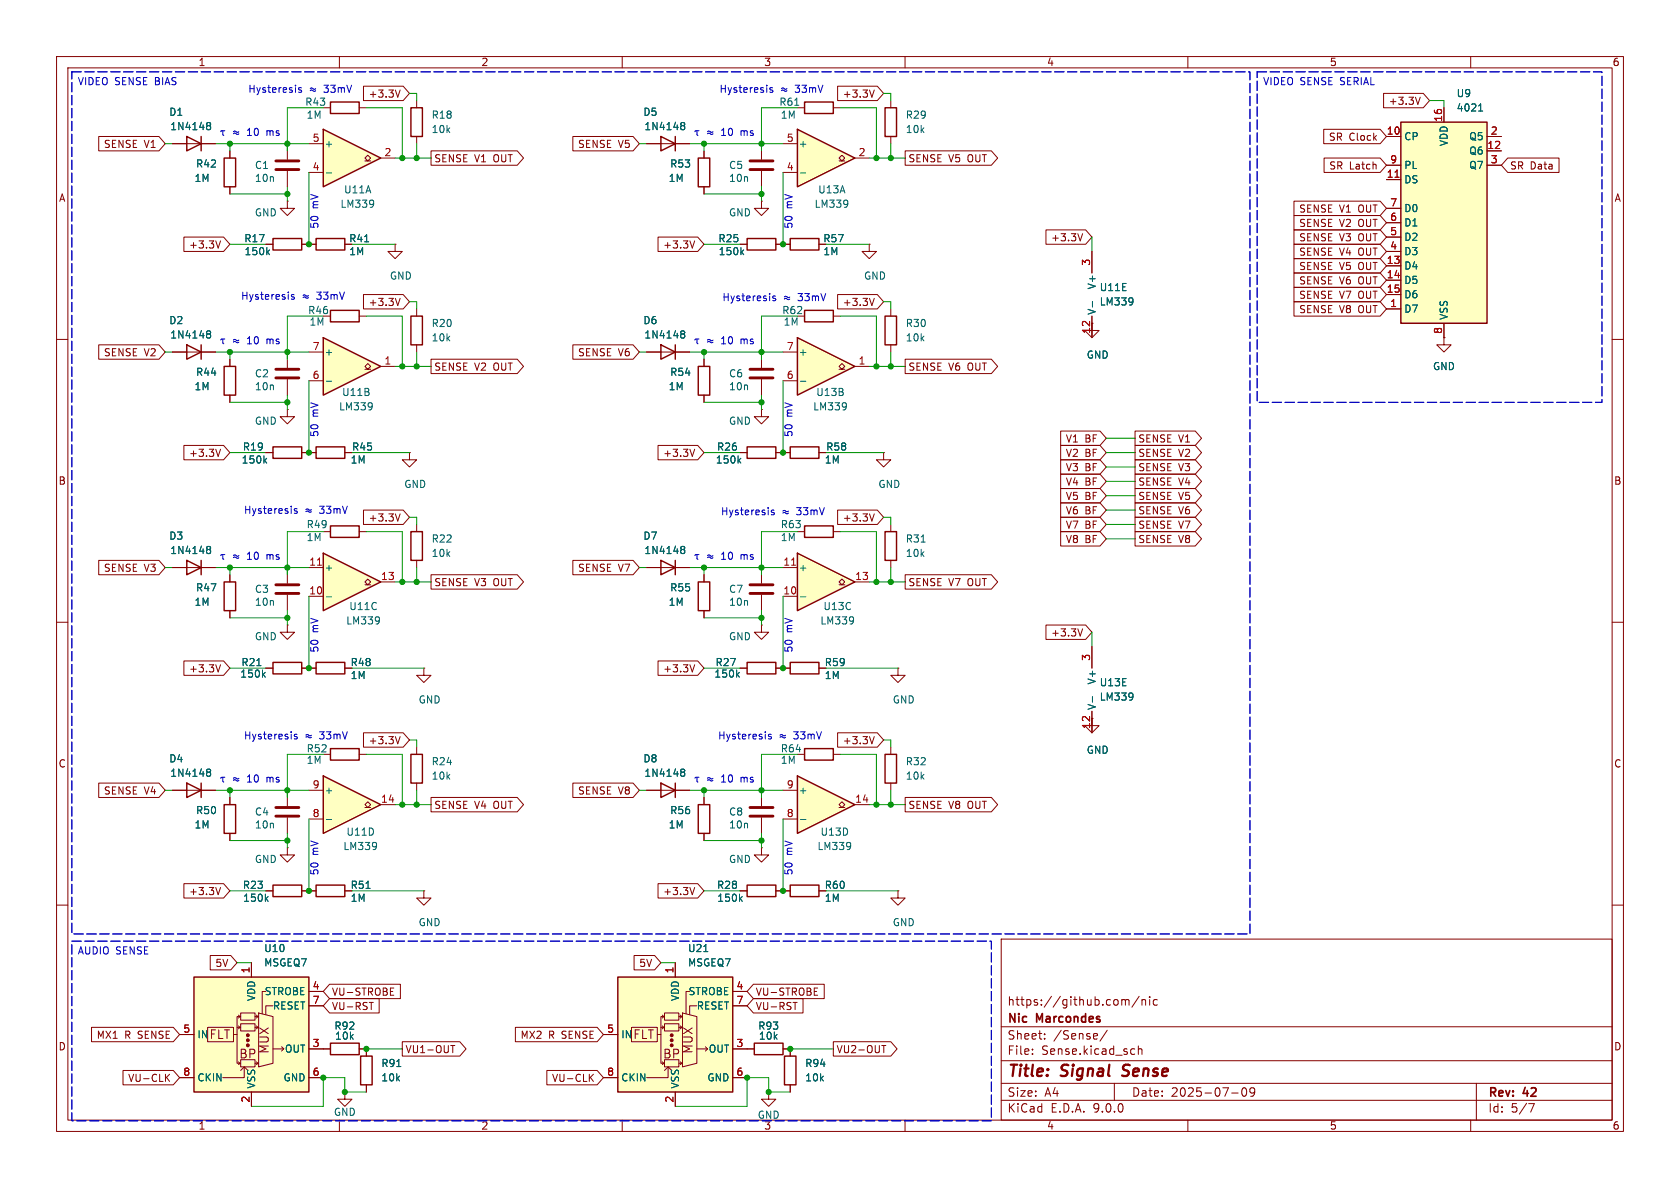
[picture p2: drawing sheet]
<svg xmlns="http://www.w3.org/2000/svg" width="297mm" height="210mm" viewBox="0 0 297 210" stroke-linecap="round" stroke-linejoin="round" font-family="sans-serif">
<g fill="none" stroke="#840000" stroke-width=".18">
<path d="M10 10h277v190h-277zM12 12h273v186h-273zM60 10v2M110 10v2M160 10v2M210 10v2M260 10v2M73.7 54.6v1.3M10 60h2M73.7 61v1.2M285 60h2M10 110h2"/>
<path d="M285 110h2M10 160h2M177 166h108v32h-108zM198.4 176.8l.3-.1 .3 .2M199 176.9l.2-.2 .3 .1 .1 .9M199 176.9v.8M201.4 176.1l-1.3 2M201.9 176.7v1M201.9 176.8l.2-.1 .4 .1v.9M203.2 176.2v.1M203.2 176.7v1M204.6 176.8l-.4-.1-.3 .3v.4l.1 .2h.6"/>
<path d="M285 160h2M60 198v2M110 198v2M160 198v2M177 194.5h108M177 191.5h108M177 187.5h108M177 181.5h108M182.5 186.3v.1M182.5 185.5v.1M184.7 183.6v.1M184.7 182.8v.1"/>
<path d="M195.7 182.1l-1.2 2M197 191.5v3M200.5 185.4l.1 .1M200.6 186.3l-.1 .1M201.2 184.9v1.5M201.2 185.5l.3-.1 .3 .1 .1 .9M210 198v2M217.7 193.2h1.2M219.7 192.4l.2-.1a.81 .81 0 0 1 .6 .6 .81 .81 0 0 1-.3 .8l-.2 .1a.81 .81 0 0 1-.3-1.4zM221.8 192.9l-.3 .3h-.3l-.2-.3 .1-.5 .4-.1 .2 .1a.99 .99 0 0 1-.3 1.4h-.3M260 198v2M261 191.5v6.5"/>
<path d="M270.2 195.1h1l-.6 1.5"/>
</g>
<path d="M198.4 190.1l.2 .1M198.7 188.4l-.2 .4 .1 .2" fill="none" stroke="#840000" stroke-width=".4"/>
<path d="M72.6 55.9h2.1v5.1h-2.1z" fill="none" stroke="#840000" stroke-width=".25"/>
<path d="M247.6 21.6h15.3v35.6h-15.3z" fill="#ffffc2"/>
<path d="M247.6 21.6h15.3v35.6h-15.3zM139.7 42.2h5.1v2h-5.1zM142.2 54.9h5.1v2h-5.1zM156.5 94h2v5.1h-2zM156.5 133.4h2v5h-2z" fill="none" stroke="#840000" stroke-width=".25"/>
<g fill="none" stroke="#840000" stroke-width=".18">
<path d="M255.3 19.1v2.5M245.1 24.1h2.5M245.1 29.2h2.5M245.1 31.8h2.5M245.1 36.8h2.5M245.1 39.4h2.5M262.9 24.1h2.5M262.9 29.2h2.5M262.9 26.7h2.5M138.4 43.2h1.3M141 55.9h1.2M144.8 43.2h1.2"/>
<path d="M147.3 55.9h1.3M153.7 43.2v1.3h1.2l-1.2 1.2-1.3-1.2h1.3M153.7 43.2h.1M193 57.2v1.2h1.3l-1.3 1.3-1.2-1.3h1.2M193 44.5v3.8M193 55.9v3.8M245.1 41.9h2.5M245.1 44.5h2.5M245.1 47h2.5M245.1 49.5h2.5M245.1 52.1h2.5M245.1 54.6h2.5"/>
<path d="M255.3 57.2v2.5M157.5 92.7v1.3M157.5 99.1v1.2M158.7 118.1v1.3h1.3l-1.3 1.3-1.2-1.3h1.2M158.7 118.1h.1M193 114.3v3.8M157.5 132.1v1.3M157.5 138.4v1.3M193 127v1.3h1.3l-1.3 1.2-1.2-1.2h1.2M193 125.7v3.8"/>
</g>
<path d="M246.6 31.3h.7" fill="none" stroke="#a90000" stroke-width=".18"/>
<path d="M261.4 19.6h.7M261.5 18.7l.3-.3v1.2M193.1 53.3v1M200.2 52.8v.8M200.3 53.2l-.1 .1M162.9 95.8h.7M193.1 123.1v1M200.2 122.6v.9M200.3 123l-.1 .2" fill="none" stroke="#006464" stroke-width=".18"/>
<path d="M141 59.7l10.1 5.1-10.1 5.1z" fill="#ffffc2"/>
<path d="M141 59.7l10.1 5.1-10.1 5.1zM156.5 55.9h2v5.1h-2zM132.1 79h5.1v2h-5.1zM139.7 79h5.1v2h-5.1z" fill="none" stroke="#840000" stroke-width=".25"/>
<g fill="none" stroke="#840000" stroke-width=".18">
<path d="M157.5 54.6v1.3M138.4 62.2h2.6M138.4 67.3h2.6M148.3 65.3h.5l-.5-.5 .5-.5 .6 .5-.6 .5h.6M151.1 64.8h2.6M157.5 61v1.2M130.8 80h1.3M137.2 80h2.5M144.8 80h1.2M156.2 80v1.3h1.3l-1.3 1.3-1.3-1.3h1.3M156.2 80h.1M158.7 157.5v1.3h1.3l-1.3 1.2-1.2-1.2h1.2"/>
<path d="M158.7 157.5h.1M61 193v1.3h1.2l-1.2 1.3-1.3-1.3h1.3M61 193h.1M135.9 193v1.3h1.3l-1.3 1.3-1.3-1.3h1.3M135.9 193h.1"/>
</g>
<path d="M141.5 67.4h1M149.6 71.3v.9M149.6 71.7v.2M130.6 81.4l.4 .5M131 81l-.5 .5" fill="none" stroke="#006464" stroke-width=".18"/>
<path d="M109.2 172.7h20.3v20.3h-20.3z" fill="#ffffc2"/>
<g fill="none" stroke="#840000" stroke-width=".18">
<path d="M134.6 62.2v2.8M134.6 67.1v2.8M74.9 157.5v1.3h1.3l-1.3 1.2-1.2-1.2h1.2M74.9 157.5h.1M117.1 179.5l.2 .2-.2 .3M117.5 179.1h2.5v1.2h-2.5zM117.5 179.7h-.7v8.3h.7M119.4 170.2v2.5M120 179.7h.6M120.3 179.5l.2 .2-.2 .3M120.6 179.1l2.6 .6v8.3l-2.6 .6zM121.9 175.3h-.6v3.9"/>
<path d="M123.2 177.8h-1.3v1.5M129.5 175.3h2.6M129.5 177.8h2.6M106.7 182.9h2.5M106.7 190.5h2.5M111.6 181.6h4.6v2.6h-4.6zM116.2 182.9h.6M116.8 181.6h.7M117.1 181.4l.2 .2-.2 .3M117.1 187.7l.2 .3-.2 .2M117.5 181h2.5v1.2h-2.5zM117.5 187.3h2.5v1.3h-2.5z"/>
<path d="M117.5 189.2l.6-.6 .6 .6M118.1 188.6v1.9h-3.8M119.4 193v2.6M120 181.6h.6M120 188h.6M120.3 181.4l.2 .2-.2 .3M120.3 187.7l.2 .3-.2 .2M123.2 185.4h1.9M129.5 185.4h2.6M129.5 190.5h2.6"/>
</g>
<g fill="#840000" stroke="#840000" stroke-width=".18">
<circle cx="118.7" cy="183" r=".25"/>
<circle cx="118.7" cy="183.9" r=".25"/>
<circle cx="118.7" cy="184.8" r=".25"/>
</g>
<path d="M109.2 172.7h20.3v20.3h-20.3z" fill="none" stroke="#840000" stroke-width=".25"/>
<path d="M124.4 168.2h.7" fill="none" stroke="#006464" stroke-width=".18"/>
<path d="M132.6 65.3h4.1M132.6 66.8h4.1" fill="none" stroke="#840000" stroke-width=".51"/>
<path d="M34.3 172.7h20.3v20.3h-20.3z" fill="#ffffc2"/>
<g fill="none" stroke="#840000" stroke-width=".18">
<path d="M141 19.1h1.2M147.3 19.1h1.3M157.5 17.8v1.3M134.6 35.6v1.2h1.3l-1.3 1.3-1.3-1.3h1.3M134.6 35.6h.1M134.6 25.4v2.8M134.6 30.2v2.8M157.5 24.1v1.3M130.8 43.2h1.3M137.2 43.2h1.2M134.6 72.4v1.3h1.3l-1.3 1.2-1.3-1.2h1.3M134.6 72.4h.1"/>
<path d="M42.2 179.5l.2 .2-.2 .3M42.5 179.1h2.6v1.2h-2.6zM42.5 179.7h-.6v8.3h.6M44.4 170.2v2.5M45.1 179.7h.6M45.3 179.5l.3 .2-.3 .3M45.7 179.1l2.6 .6v8.3l-2.6 .6zM47 175.3h-.6v3.9M48.3 177.8h-1.3v1.5M54.6 175.3h2.5M54.6 177.8h2.5M31.7 182.9h2.6"/>
<path d="M31.7 190.5h2.6M36.7 181.6h4.6v2.6h-4.6zM41.3 182.9h.6M41.9 181.6h.6M42.2 181.4l.2 .2-.2 .3M42.2 187.7l.2 .3-.2 .2M42.5 181h2.6v1.2h-2.6zM42.5 187.3h2.6v1.3h-2.6zM42.5 189.2l.7-.6 .6 .6M43.2 188.6v1.9h-3.8M44.4 193v2.6M45.1 181.6h.6"/>
<path d="M45.1 188h.6M45.3 181.4l.3 .2-.3 .3M45.3 187.7l.3 .3-.3 .2M48.3 185.4h1.9M54.6 185.4h3.8M54.6 190.5h2.5M63.5 185.4h1.3v1.3M64.8 191.8v1.2"/>
</g>
<g fill="#840000" stroke="#840000" stroke-width=".18">
<circle cx="43.8" cy="183" r=".25"/>
<circle cx="43.8" cy="183.9" r=".25"/>
<circle cx="43.8" cy="184.8" r=".25"/>
</g>
<path d="M142.2 18h5.1v2.1h-5.1zM156.5 19.1h2v5h-2zM132.1 42.2h5.1v2h-5.1zM34.3 172.7h20.3v20.3h-20.3zM58.4 184.4h5.1v2h-5.1zM63.8 186.7h2v5.1h-2z" fill="none" stroke="#840000" stroke-width=".25"/>
<path d="M140.5 18.6h.7M131.1 44.5l.4 .5M131.5 44.2l-.5 .5M70.1 188.5h.8" fill="none" stroke="#006464" stroke-width=".18"/>
<path d="M132.6 28.4h4.1M132.6 30h4.1" fill="none" stroke="#840000" stroke-width=".51"/>
<path d="M141 22.9l10.1 5-10.1 5.1z" fill="#ffffc2"/>
<path d="M141 22.9l10.1 5-10.1 5.1zM142.2 132.3h5.1v2.1h-5.1z" fill="none" stroke="#840000" stroke-width=".25"/>
<path d="M138.4 25.4h2.6M138.4 30.5h2.6M148.3 28.4h.5l-.5-.5 .5-.5 .6 .5-.6 .5h.6M151.1 27.9h2.6M50.8 62.2v2.8M50.8 67.1v2.8M134.6 139.7v2.8M141 133.4h1.2M147.3 133.4h1.3M134.6 144.5v2.8" fill="none" stroke="#840000" stroke-width=".18"/>
<path d="M141.5 30.6h1M149.8 35.5v.8M149.9 35.9l-.1 .1" fill="none" stroke="#006464" stroke-width=".18"/>
<path d="M48.8 65.3h4M48.8 66.8h4M132.6 142.7h4.1M132.6 144.3h4.1" fill="none" stroke="#840000" stroke-width=".51"/>
<path d="M141 137.2l10.1 5-10.1 5.1z" fill="#ffffc2"/>
<path d="M48.3 42.2h5v2h-5zM132.1 117.1h5.1v2h-5.1zM139.7 117.1h5.1v2h-5.1zM141 137.2l10.1 5-10.1 5.1z" fill="none" stroke="#840000" stroke-width=".25"/>
<g fill="none" stroke="#840000" stroke-width=".18">
<path d="M50.8 35.6v1.2h1.3l-1.3 1.3-1.3-1.3h1.3M50.8 35.6h.1M47 43.2h1.3M53.3 43.2h1.3M130.8 118.1h1.3M134.6 110.5v1.3h1.3l-1.3 1.2-1.3-1.2h1.3M134.6 110.5h.1M134.6 100.3v2.8M134.6 105.2v2.8M137.2 118.1h2.5M144.8 118.1h1.2M138.4 139.7h2.6"/>
<path d="M138.4 144.8h2.6M148.3 142.7h.5l-.5-.5 .5-.5 .6 .5-.6 .5h.6M151.1 142.2h2.6"/>
</g>
<path d="M47.3 44.5l.4 .5M47.7 44.2l-.5 .5M130.3 119.2l.4 .5M130.7 118.9l-.5 .4M141.5 144.9h1M150.3 149v.9M150.4 149.5l-.1 .1" fill="none" stroke="#006464" stroke-width=".18"/>
<path d="M132.6 103.4h4.1M132.6 104.9h4.1" fill="none" stroke="#840000" stroke-width=".51"/>
<path d="M141 97.8l10.1 5.1-10.1 5.1z" fill="#ffffc2"/>
<path d="M48.3 79h5v2h-5zM141 97.8l10.1 5.1-10.1 5.1zM142.2 93h5.1v2h-5.1z" fill="none" stroke="#840000" stroke-width=".25"/>
<g fill="none" stroke="#840000" stroke-width=".18">
<path d="M69.8 43.2v1.3h1.3l-1.3 1.2-1.2-1.2h1.2M69.8 43.2h.1M50.8 72.4v1.3h1.3l-1.3 1.2-1.3-1.2h1.3M50.8 72.4h.1M47 80h1.3M53.3 80h1.3M141 94h1.2M147.3 94h1.3M138.4 100.3h2.6M138.4 105.4h2.6M148.3 103.4h.5l-.5-.5 .5-.5 .6 .5-.6 .5h.6M151.1 102.9h2.6"/>
<path d="M134.6 149.9v1.2h1.3l-1.3 1.3-1.3-1.3h1.3M134.6 149.9h.1"/>
</g>
<path d="M139.9 99.9h.8" fill="none" stroke="#a90000" stroke-width=".18"/>
<path d="M46.8 81.4l.3 .5M47.1 81l-.4 .5M141.5 105.5h1M150.8 109.2v.8M150.9 109.6l-.1 .1" fill="none" stroke="#006464" stroke-width=".18"/>
<path d="M57.1 59.7l10.2 5.1-10.2 5.1z" fill="#ffffc2"/>
<g fill="none" stroke="#840000" stroke-width=".25">
<path d="M58.4 18h5.1v2.1h-5.1zM33 24.1l2.6 1.3-2.6 1.3zM35.6 24.1v2.6M39.6 27.9h2.1v5.1h-2.1zM57.1 59.7l10.2 5.1-10.2 5.1zM58.4 54.9h5.1v2h-5.1zM33 61l2.6 1.2-2.6 1.3zM35.6 61v2.5M39.6 64.8h2.1v5.1h-2.1zM55.9 79h5.1v2h-5.1zM132.1 156.5h5.1v2h-5.1zM133.3 184.4h5.1v2h-5.1z"/>
<path d="M138.7 186.7h2v5.1h-2z"/>
</g>
<g fill="none" stroke="#840000" stroke-width=".18">
<path d="M57.1 19.1h1.3M63.5 19.1h1.3M30.5 25.4h7.6M40.6 26.7v1.2M40.6 33v1.3M50.8 25.4v2.8M50.8 30.2v2.8M57.1 55.9h1.3M63.5 55.9h1.3M255.3 59.7v1.3h1.2l-1.2 1.2-1.3-1.2h1.3M255.3 59.7h.1M30.5 62.2h7.6"/>
<path d="M40.6 63.5v1.3M40.6 69.9v1.2M54.6 62.2h2.5M54.6 67.3h2.5M64.5 65.3h.5l-.5-.5 .5-.5 .5 .5-.5 .5h.5M67.3 64.8h2.5M54.6 80h1.3M61 80h1.2M130.8 157.5h1.3M137.2 157.5h1.2M132.1 185.4h1.2M138.4 185.4h1.3v1.3"/>
<path d="M139.7 191.8v1.2"/>
</g>
<g fill="none" stroke="#006464" stroke-width=".18">
<path d="M36.6 22.1l.2 .1M36.6 21.7h.4l.2 .1v.2l-.2 .2M36.8 22.2h.2M36.8 22.2l-.2 .1M37 22.2l.2 .2v.4l-.2 .1h-.4M36.6 58.6l.4-.1 .2 .1v.2l-.2 .2M36.6 59h.2M36.8 59h.2M36.8 59l-.2 .1M37 59l.2 .3v.3l-.2 .2-.4-.1M57.7 67.4h.9M65.7 71.3v.9"/>
<path d="M65.8 71.7l-.1 .2M130.9 158.8l.3 .5M131.2 158.5l-.5 .5"/>
</g>
<path d="M48.8 28.4h4M48.8 30h4" fill="none" stroke="#840000" stroke-width=".51"/>
<path d="M57.1 22.9l10.2 5-10.2 5.1z" fill="#ffffc2"/>
<path d="M57.1 22.9l10.2 5-10.2 5.1zM55.9 42.2h5.1v2h-5.1zM139.7 156.5h5.1v2h-5.1z" fill="none" stroke="#840000" stroke-width=".25"/>
<path d="M54.6 25.4h2.5M54.6 30.5h2.5M64.5 28.4h.5l-.5-.5 .5-.5 .5 .5-.5 .5h.5M67.3 27.9h2.5M54.6 43.2h1.3M61 43.2h1.2M50.8 139.7v2.8M50.8 149.9v1.2h1.3l-1.3 1.3-1.3-1.3h1.3M50.8 149.9h.1M50.8 144.5v2.8M138.4 157.5h1.3M144.8 157.5h1.2" fill="none" stroke="#840000" stroke-width=".18"/>
<path d="M57.7 30.6h.9M66 35.5v.8M66.1 35.9l-.1 .1M64.5 42.7h.7" fill="none" stroke="#006464" stroke-width=".18"/>
<path d="M48.8 142.7h4M48.8 144.3h4" fill="none" stroke="#840000" stroke-width=".51"/>
<path d="M57.1 137.2l10.2 5-10.2 5.1z" fill="#ffffc2"/>
<path d="M72.6 19.1h2.1v5h-2.1zM116.8 24.1l2.6 1.3-2.6 1.3zM119.4 24.1v2.6M58.4 93h5.1v2h-5.1zM48.3 117.1h5v2h-5zM123.4 102.9h2.1v5.1h-2.1zM57.1 137.2l10.2 5-10.2 5.1zM58.4 132.3h5.1v2.1h-5.1zM116.8 138.4l2.6 1.3-2.6 1.3zM119.4 138.4v2.6M123.4 142.2h2.1v5.1h-2.1z" fill="none" stroke="#840000" stroke-width=".25"/>
<g fill="none" stroke="#840000" stroke-width=".18">
<path d="M73.7 17.8v1.3M73.7 24.1v1.3M114.3 25.4h7.6M57.1 94h1.3M63.5 94h1.3M47 118.1h1.3M50.8 110.5v1.3h1.3l-1.3 1.2-1.3-1.2h1.3M50.8 110.5h.1M53.3 118.1h1.3M124.5 101.6v1.3M124.5 108v1.2M54.6 139.7h2.5"/>
<path d="M57.1 133.4h1.3M63.5 133.4h1.3M114.3 139.7h7.6M54.6 144.8h2.5M64.5 142.7h.5l-.5-.5 .5-.5 .5 .5-.5 .5h.5M67.3 142.2h2.5M124.5 141v1.2M124.5 147.3v1.3"/>
</g>
<g fill="none" stroke="#006464" stroke-width=".18">
<path d="M120.5 21.7h.3l.2 .1 .1 .2-.3 .2M120.5 22.1l.1 .1M120.6 22.2h.2M120.6 22.2l-.1 .1M120.8 22.2l.3 .2-.1 .4-.2 .1h-.3M45.4 117.7h.7M46.5 119.2l.4 .5M46.9 118.9l-.5 .4M120.5 136.4l.1 .1M120.5 136h.3l.2 .1 .1 .2-.3 .2M120.6 136.5h.2M120.6 136.5l-.1 .1"/>
<path d="M120.8 136.5l.3 .2-.1 .4-.2 .1h-.3M57.7 144.9h.9M66.5 149v.9M66.6 149.5l-.1 .1"/>
</g>
<path d="M57.1 97.8l10.2 5.1-10.2 5.1z" fill="#ffffc2"/>
<g fill="none" stroke="#840000" stroke-width=".25">
<path d="M123.4 27.9h2.1v5.1h-2.1zM116.8 61l2.6 1.2-2.6 1.3zM119.4 61v2.5M123.4 64.8h2.1v5.1h-2.1zM33 99.1l2.6 1.2-2.6 1.3zM35.6 99.1v2.5M57.1 97.8l10.2 5.1-10.2 5.1zM72.6 94h2.1v5.1h-2.1zM116.8 99.1l2.6 1.2-2.6 1.3zM119.4 99.1v2.5M39.6 102.9h2.1v5.1h-2.1zM55.9 117.1h5.1v2h-5.1z"/>
<path d="M33 138.4l2.6 1.3-2.6 1.3zM35.6 138.4v2.6M72.6 133.4h2.1v5h-2.1zM39.6 142.2h2.1v5.1h-2.1zM48.3 156.5h5v2h-5zM55.9 156.5h5.1v2h-5.1z"/>
</g>
<g fill="none" stroke="#840000" stroke-width=".18">
<path d="M64.3 15.2h7l1.1 1.3-1.1 1.3h-7zM70.7 15.9l-.4 1.3M148.1 15.2h7l1.1 1.3-1.1 1.3h-7zM154.6 15.9l-.5 1.3M244.6 16.5h7l1.1 1.3-1.1 1.3h-7zM251.1 17.2l-.4 1.3M255.3 19.1v2.5M17.5 24.1h10.6l1.1 1.3-1.1 1.3h-10.6zM30.5 25.4h2.5M35.6 25.4h2.5M40.6 26.7v1.2M40.6 33v1.3"/>
<path d="M76.2 26.7h15.2l1.2 1.2-1.2 1.3h-15.2zM101.3 24.1h10.6l1.1 1.3-1.1 1.3h-10.6zM114.3 25.4h2.5M119.4 25.4h2.5M124.5 26.7v1.2M124.5 33v1.3M160 26.7h15.3l1.1 1.2-1.1 1.3h-15.3zM228.8 38.1h15.2l1.1 1.3-1.1 1.2h-15.2zM228.8 35.6h15.2l1.1 1.2-1.1 1.3h-15.2zM234 22.9h10l1.1 1.2-1.1 1.3h-10zM234.1 27.9h9.9l1.1 1.3-1.1 1.3h-9.9zM245.1 24.1h2.5"/>
<path d="M245.1 29.2h2.5M245.1 31.8h2.5M245.1 36.8h2.5M245.1 39.4h2.5M262.9 24.1h2.5M262.9 29.2h2.5M262.9 26.7h2.5M266.5 27.9h9.1v2.6h-9.1l-1.1-1.3zM32.5 41.9h7l1.1 1.3-1.1 1.3h-7zM39 42.6l-.4 1.3M47 43.2h1.3M53.3 43.2h2.6"/>
<path d="M61 43.2h1.2M64.3 52.1h7l1.1 1.2-1.1 1.3h-7zM70.7 52.7l-.4 1.3M116.3 41.9h7l1.2 1.3-1.2 1.3h-7zM122.8 42.6l-.4 1.3M130.8 43.2h1.3M137.2 43.2h2.5M144.8 43.2h1.2M148.1 52.1h7l1.1 1.2-1.1 1.3h-7zM154.6 52.7l-.5 1.3M184.9 40.6h7l1.1 1.3-1.1 1.3h-7zM191.4 41.3l-.4 1.3"/>
<path d="M193 44.5v3.8M193 55.9v3.8M228.8 50.8h15.2l1.1 1.3-1.1 1.2h-15.2zM228.8 45.7h15.2l1.1 1.3-1.1 1.3h-15.2zM228.8 40.6h15.2l1.1 1.3-1.1 1.3h-15.2zM228.8 43.2h15.2l1.1 1.3-1.1 1.2h-15.2zM228.8 53.3h15.2l1.1 1.3-1.1 1.3h-15.2zM228.8 48.3h15.2l1.1 1.2-1.1 1.3h-15.2zM245.1 41.9h2.5M245.1 44.5h2.5M245.1 47h2.5M245.1 49.5h2.5"/>
<path d="M245.1 52.1h2.5M245.1 54.6h2.5M255.3 59.7h.1M255.3 57.2v2.5M17.5 61h10.6l1.1 1.2-1.1 1.3h-10.6zM30.5 62.2h2.5M32.5 78.7h7l1.1 1.3-1.1 1.3h-7zM35.6 62.2h2.5M39 79.4l-.4 1.3M40.6 63.5v1.3M40.6 69.9v1.2M76.2 63.5h15.2l1.2 1.3-1.2 1.2h-15.2z"/>
<path d="M101.3 61h10.6l1.1 1.2-1.1 1.3h-10.6zM114.3 62.2h7.6M116.3 78.7h7l1.2 1.3-1.2 1.3h-7zM122.8 79.4l-.4 1.3M124.5 63.5v1.3M124.5 69.9v1.2M160 63.5h15.3l1.1 1.3-1.1 1.2h-15.3zM187.5 76.2h7l1.1 1.3-1.1 1.2h-7zM187.5 78.7h7l1.1 1.3-1.1 1.3h-7zM200.7 76.2h10.6l1.1 1.3-1.1 1.2h-10.6zM200.7 78.7h10.6l1.1 1.3-1.1 1.3h-10.6zM17.5 99.1h10.6l1.1 1.2-1.1 1.3h-10.6z"/>
<path d="M47 80h1.3M53.3 80h2.6M61 80h1.2M64.3 90.2h7l1.1 1.2-1.1 1.3h-7zM70.7 90.8l-.4 1.3M72.4 80v1.3h1.3l-1.3 1.3-1.3-1.3h1.3M72.4 80h.1M73.7 92.7v1.3M73.7 99.1v1.2M101.3 99.1h10.6l1.1 1.2-1.1 1.3h-10.6zM130.8 80h1.3M137.2 80h2.5"/>
<path d="M144.8 80h1.2M148.1 90.2h7l1.1 1.2-1.1 1.3h-7zM154.6 90.8l-.5 1.3M187.5 86.4h7l1.1 1.2-1.1 1.3h-7zM187.5 83.8h7l1.1 1.3-1.1 1.3h-7zM187.5 88.9h7l1.1 1.3-1.1 1.2h-7zM187.5 81.3h7l1.1 1.3-1.1 1.2h-7zM187.5 91.4h7l1.1 1.3-1.1 1.3h-7zM187.5 94h7l1.1 1.3-1.1 1.2h-7zM200.7 81.3h10.6l1.1 1.3-1.1 1.2h-10.6zM200.7 83.8h10.6l1.1 1.3-1.1 1.3h-10.6zM200.7 94h10.6l1.1 1.3-1.1 1.2h-10.6z"/>
<path d="M200.7 91.4h10.6l1.1 1.3-1.1 1.3h-10.6zM200.7 88.9h10.6l1.1 1.3-1.1 1.2h-10.6zM200.7 86.4h10.6l1.1 1.2-1.1 1.3h-10.6zM30.5 100.3h7.6M32.5 116.8h7l1.1 1.3-1.1 1.3h-7zM39 117.5l-.4 1.3M40.6 101.6v1.3M40.6 108v1.2M47 118.1h1.3M50.8 100.3v2.8M50.8 105.2v2.8M53.3 118.1h2.6"/>
<path d="M54.6 100.3h2.5M54.6 105.4h2.5M61 118.1h1.2M64.5 103.4h.5l-.5-.5 .5-.5 .5 .5-.5 .5h.5M67.3 102.9h2.5M74.9 118.1v1.3h1.3l-1.3 1.3-1.2-1.3h1.2M74.9 118.1h.1M76.2 101.6h15.2l1.2 1.3-1.2 1.2h-15.2zM114.3 100.3h7.6M116.3 116.8h7l1.2 1.3-1.2 1.3h-7zM122.8 117.5l-.4 1.3M124.5 101.6v1.3"/>
<path d="M124.5 108v1.2M130.8 118.1h1.3M137.2 118.1h2.5M144.8 118.1h1.2M160 101.6h15.3l1.1 1.3-1.1 1.2h-15.3zM184.9 110.5h7l1.1 1.3-1.1 1.2h-7zM191.4 111.2l-.4 1.2M193 114.3v3.8M17.5 138.4h10.6l1.1 1.3-1.1 1.3h-10.6zM30.5 139.7h7.6M64.3 129.5h7l1.1 1.3-1.1 1.3h-7zM70.7 130.2l-.4 1.3"/>
<path d="M73.7 132.1v1.3M73.7 138.4v1.3M101.3 138.4h10.6l1.1 1.3-1.1 1.3h-10.6zM114.3 139.7h2.5M119.4 139.7h2.5M148.1 129.5h7l1.1 1.3-1.1 1.3h-7zM154.6 130.2l-.5 1.3M193 125.7v3.8M32.5 156.2h7l1.1 1.3-1.1 1.3h-7zM39 156.9l-.4 1.3M40.6 141v1.2M40.6 147.3v1.3"/>
<path d="M47 157.5h1.3M53.3 157.5h2.6M61 157.5h1.2M76.2 141h15.2l1.2 1.2-1.2 1.3h-15.2zM116.3 156.2h7l1.2 1.3-1.2 1.3h-7zM122.8 156.9l-.4 1.3M124.5 141v1.2M124.5 147.3v1.3M130.8 157.5h1.3M137.2 157.5h2.5M144.8 157.5h1.2M160 141h15.3l1.1 1.2-1.1 1.3h-15.3z"/>
<path d="M37.2 168.9h3.6l1.1 1.3-1.1 1.3h-3.6zM44.4 170.2v2.5M54.6 175.3h2.5M54.6 177.8h2.5M58.3 174h12.5v2.5h-12.5l-1.2-1.2zM58.3 176.5h8.7v2.6h-8.7l-1.2-1.3zM65.3 177.2h.7M69 175.3h.4M69 175.9h.6M69 174.7h.6M112.1 168.9h3.6l1.1 1.3-1.1 1.3h-3.6zM119.4 170.2v2.5"/>
<path d="M129.5 175.3h2.6M129.5 177.8h2.6M133.2 174h12.5v2.5h-12.5l-1.1-1.2zM133.2 176.5h8.8v2.6h-8.8l-1.1-1.3zM140.2 177.2h.7M144 175.3h.4M144 175.9h.6M144 174.7h.6M16.2 181.6h14.4l1.1 1.3-1.1 1.3h-14.4zM21.7 189.2h8.9l1.1 1.3-1.1 1.3h-8.9zM29.4 190.4l.6 .8M30 189.9l-.7 .7"/>
<path d="M31.7 182.9h2.6M31.7 190.5h2.6M44.4 193v2.6M54.6 190.5h2.5M54.6 185.4h3.8M63.5 185.4h1.3v1.3M64.8 191.8v1.2M71.1 184.1h10.2l1.1 1.3-1.1 1.3h-10.2zM79.7 184.8h.7M80 184.8v1.3M91.1 181.6h14.5l1.1 1.3-1.1 1.3h-14.5zM96.7 189.2h8.9l1.1 1.3-1.1 1.3h-8.9z"/>
<path d="M104.4 190.4l.5 .8M104.9 189.9l-.7 .7M106.7 182.9h2.5M106.7 190.5h2.5M119.4 193v2.6M129.5 190.5h2.6M129.5 185.4h3.8M138.4 185.4h1.3v1.3M139.7 191.8v1.2M147.3 184.1h10.2l1.1 1.3-1.1 1.3h-10.2zM155.9 184.8h.7M156.2 184.8v1.3"/>
</g>
<path d="M246.6 31.3h.7M56.1 99.9h.7" fill="none" stroke="#a90000" stroke-width=".18"/>
<g fill="none" stroke="#006464" stroke-width=".18">
<path d="M261.4 19.6h.7M261.5 18.7l.3-.3v1.2M36.6 21.7h.4l.2 .1v.2l-.2 .2M36.6 22.1l.2 .1M36.8 22.2h.2M36.8 22.2l-.2 .1M37 22.2l.2 .2v.4l-.2 .1h-.4M120.5 21.7h.3l.2 .1 .1 .2-.3 .2M120.5 22.1l.1 .1M120.6 22.2h.2M120.6 22.2l-.1 .1M120.8 22.2l.3 .2-.1 .4-.2 .1h-.3"/>
<path d="M36.6 58.6l.4-.1 .2 .1v.2l-.2 .2M36.6 59h.2M36.8 59h.2M36.8 59l-.2 .1M37 59l.2 .3v.3l-.2 .2-.4-.1M47.3 44.5l.4 .5M47.7 44.2l-.5 .5M64.5 42.7h.7M120.5 58.6l.3-.1 .2 .1 .1 .2-.3 .2M120.5 59h.1M120.6 59h.2M120.6 59l-.1 .1"/>
<path d="M120.8 59l.3 .3-.1 .3-.2 .2-.3-.1M131.1 44.5l.4 .5M131.5 44.2l-.5 .5M193.1 53.3v1M200.2 52.8v.8M200.3 53.2l-.1 .1M36.6 97.1h.2M36.6 96.7l.4-.1 .2 .1v.2l-.2 .2M36.8 97.1h.2M36.8 97.1l-.2 .1M37 97.1l.2 .3v.3l-.2 .2-.4-.1M46.8 81.4l.3 .5"/>
<path d="M47.1 81l-.4 .5M120.5 96.7l.3-.1 .2 .1 .1 .2-.3 .2M120.5 97.1h.1M120.6 97.1h.2M120.6 97.1l-.1 .1M120.8 97.1l.3 .3-.1 .3-.2 .2-.3-.1M130.6 81.4l.4 .5M131 81l-.5 .5M45.4 117.7h.7M46.5 119.2l.4 .5M46.9 118.9l-.5 .4M57.7 105.5h.9"/>
<path d="M67 109.2v.8M67.1 109.6l-.1 .1M130.3 119.2l.4 .5M130.7 118.9l-.5 .4M36.6 136h.4l.2 .1v.2l-.2 .2M36.6 136.4l.2 .1M36.8 136.5h.2M36.8 136.5l-.2 .1M37 136.5l.2 .2v.4l-.2 .1h-.4M120.5 136h.3l.2 .1 .1 .2-.3 .2M120.5 136.4l.1 .1M120.6 136.5h.2"/>
<path d="M120.6 136.5l-.1 .1M120.8 136.5l.3 .2-.1 .4-.2 .1h-.3M193.1 123.1v1M200.2 122.6v.9M200.3 123l-.1 .2M47 158.8l.4 .5M47.4 158.5l-.5 .5M64.7 157h.7M130.9 158.8l.3 .5M131.2 158.5l-.5 .5M124.4 168.2h.7M70.1 188.5h.8"/>
</g>
<path d="M48.8 103.4h4M48.8 104.9h4" fill="none" stroke="#840000" stroke-width=".51"/>
<g fill="none" stroke="#009600" stroke-width=".18">
<path d="M57.1 19.1h-6.3v7.6M64.8 19.1h6.3v8.8M72.4 16.5h1.3v1.3M141 19.1h-6.4v7.6M148.6 19.1h6.3v8.8M156.2 16.5h1.3v1.3M252.7 17.8h2.6v1.3M29.2 25.4h1.3M38.1 25.4h16.5M40.6 25.4v1.3M40.6 34.3h10.2M50.8 33v2.6"/>
<path d="M54.6 30.5v12.7M69.8 27.9h6.4M73.7 25.4v2.5M113 25.4h1.3M121.9 25.4h16.5M124.5 34.3h10.1M124.5 25.4v1.3M134.6 33v2.6M138.4 30.5v12.7M153.7 27.9h6.3M157.5 25.4v2.5M40.6 43.2h6.4"/>
<path d="M57.1 55.9h-6.3v7.6M62.2 43.2h7.6M64.8 55.9h6.3v8.9M72.4 53.3h1.3v1.3M124.5 43.2h6.3M141 55.9h-6.4v7.6M146 43.2h7.7M148.6 55.9h6.3v8.9M156.2 53.3h1.3v1.3M193 41.9v2.6M193 57.2v2.5M29.2 62.2h1.3"/>
<path d="M38.1 62.2h16.5M40.6 62.2v1.3M40.6 71.1h10.2M50.8 69.9v2.5M54.6 67.3v12.7M69.8 64.8h6.4M73.7 62.2v2.6M113 62.2h1.3M121.9 62.2h16.5M124.5 62.2v1.3M124.5 71.1h10.1M134.6 69.9v2.5"/>
<path d="M138.4 67.3v12.7M153.7 64.8h6.3M157.5 62.2v2.6M195.6 77.5h5.1M40.6 80h6.4M57.1 94h-6.3v7.6M62.2 80h10.2M64.8 94h6.3v8.9M72.4 91.4h1.3v1.3M124.5 80h6.3M141 94h-6.4v7.6M146 80h10.2"/>
<path d="M148.6 94h6.3v8.9M156.2 91.4h1.3v1.3M195.6 80h5.1M195.6 85.1h5.1M195.6 92.7h5.1M195.6 95.3h5.1M195.6 87.6h5.1M195.6 90.2h5.1M195.6 82.6h5.1M29.2 100.3h1.3M38.1 100.3h16.5M40.6 100.3v1.3"/>
<path d="M40.6 118.1h6.4M40.6 109.2h10.2M50.8 108v2.5M54.6 105.4v12.7M62.2 118.1h12.7M69.8 102.9h6.4M73.7 100.3v2.6M113 100.3h1.3M121.9 100.3h16.5M124.5 118.1h6.3M124.5 109.2h10.1M124.5 100.3v1.3"/>
<path d="M134.6 108v2.5M138.4 105.4v12.7M146 118.1h12.7M153.7 102.9h6.3M157.5 100.3v2.6M193 111.8v2.5M29.2 139.7h1.3M38.1 139.7h16.5M40.6 139.7v1.3M57.1 133.4h-6.3v7.6M64.8 133.4h6.3v8.8M72.4 130.8h1.3v1.3"/>
<path d="M73.7 139.7v2.5M113 139.7h1.3M121.9 139.7h16.5M124.5 139.7v1.3M141 133.4h-6.4v7.6M148.6 133.4h6.3v8.8M156.2 130.8h1.3v1.3M157.5 139.7v2.5M193 127v2.5M40.6 157.5h6.4M40.6 148.6h10.2M50.8 147.3v2.6"/>
<path d="M54.6 144.8v12.7M62.2 157.5h12.7M69.8 142.2h6.4M124.5 157.5h6.3M124.5 148.6h10.1M134.6 147.3v2.6M138.4 144.8v12.7M146 157.5h12.7M153.7 142.2h6.3M41.9 170.2h2.5M116.8 170.2h2.6M64.8 193h-3.8v-2.5h-3.9v5.1h-12.7"/>
<path d="M64.8 185.4h6.3M139.7 193h-3.8v-2.5h-3.8v5.1h-12.7M139.7 185.4h7.6"/>
</g>
<path d="M12.7 12.7h208.3v152.4h-208.3zM222.2 12.7h61v58.4h-61zM12.7 166.4h162.6v31.7h-162.6z" fill="none" stroke="#0000c2" stroke-width=".18" stroke-dasharray="1.7 .6"/>
<g fill="none" stroke="#0000c2" stroke-width=".18">
<path d="M53.3 15.5h-.3l-.2 .2v.1l.5 .2v.3h-.5M58.5 15.1h.8l-.5 .4 .4 .2 .1 .4-.3 .2h-.4M59.8 15.6l.4-.1 .1 .2M59.8 15.5v.8M60.3 15.7l.2-.2h.3l.1 .8M60.3 15.7v.6M61.3 15.1l.4 1.2 .5-1.2M136.6 15.5h-.3l-.2 .2 .1 .1 .4 .2v.3h-.5M141.8 15.1h.8l-.5 .4 .4 .2 .1 .4-.3 .2h-.3M143.1 15.6l.4-.1 .2 .2M143.1 15.5v.8M143.7 15.7l.1-.2h.3l.1 .8"/>
<path d="M143.7 15.7v.6M144.6 15.1l.4 1.2 .5-1.2M39.4 23.1v.7l.2 .2M39.8 23.1h-.6l-.2 .2M123.2 23.1v.7l.2 .2M123.6 23.1h-.6l-.2 .2M39.4 59.9v.7l.2 .2M39.8 59.9h-.6l-.2 .2M52 52.1h-.3l-.2 .1 .1 .2 .4 .1v.3h-.5M57.2 51.6h.8l-.4 .5 .3 .1 .1 .5-.3 .2h-.3M58.5 52.2l.4-.1 .2 .1M58.5 52.1v.8"/>
<path d="M59.1 52.2l.2-.1h.3v.8M59.1 52.2v.7M60 51.6l.5 1.3 .4-1.3M123.2 59.9v.7l.2 .2M123.6 59.9h-.6l-.2 .2M137.1 52.4l-.3-.1-.2 .2 .1 .2 .4 .1v.3h-.5M142.3 51.9h.8l-.4 .5 .3 .1 .1 .4-.3 .3h-.3M143.6 52.3v.9M143.6 52.4l.4-.1 .2 .2M144.2 52.5l.1-.2 .3 .1 .1 .8M144.2 52.5v.7M145.1 51.9l.5 1.3 .4-1.3"/>
<path d="M39.4 98v.7l.2 .2M39.8 98h-.6l-.2 .2M52.5 90l-.3-.1-.2 .2 .1 .2 .4 .1v.3h-.5M57.7 89.5h.8l-.4 .5 .3 .1 .1 .4-.2 .3h-.4M59 89.9v.9M59 90l.4-.1 .2 .2M59.6 90.1v.7M59.6 90.1l.2-.2 .3 .1v.8M60.5 89.5l.5 1.3 .4-1.3M123.2 98v.7l.2 .2M123.6 98h-.6l-.2 .2M136.8 90.2h-.3l-.2 .1 .1 .2 .4 .1v.3h-.5"/>
<path d="M142 89.7h.8l-.4 .5 .4 .1v.5l-.2 .2h-.4M143.4 90.3l.3-.1 .2 .1M143.4 90.2v.8M143.9 90.3l.2-.1h.3l.1 .8M143.9 90.3v.7M144.9 89.7l.4 1.3 .4-1.3M39.4 137.4v.7l.2 .2M39.8 137.4h-.6l-.2 .2M52.5 129.8h-.3l-.2 .2 .1 .1 .4 .2v.3h-.5M57.7 129.4h.8l-.4 .4 .3 .2 .1 .4-.2 .2h-.4M59 129.9l.4-.1 .2 .2M59 129.8v.8"/>
<path d="M59.6 130l.2-.2h.3v.8M59.6 130v.6M60.5 129.4l.5 1.2 .4-1.2M123.2 137.4v.7l.2 .2M123.6 137.4h-.6l-.2 .2M136.3 129.8h-.3l-.2 .2 .1 .1 .4 .2v.3h-.5M141.5 129.4h.8l-.4 .4 .4 .2v.4l-.2 .2h-.4M142.9 129.9l.3-.1 .2 .2M142.9 129.8v.8M143.4 130l.2-.2h.3v.8M143.4 130v.6M144.4 129.4l.4 1.2 .4-1.2"/>
</g>
<g fill="#009600" stroke="#009600" stroke-width=".18">
<circle cx="54.6" cy="157.5" r=".46"/>
<circle cx="57.1" cy="190.5" r=".46"/>
<circle cx="64.8" cy="185.4" r=".46"/>
<circle cx="61" cy="193" r=".46"/>
<circle cx="40.6" cy="25.4" r=".46"/>
<circle cx="50.8" cy="25.4" r=".46"/>
<circle cx="50.8" cy="62.2" r=".46"/>
<circle cx="50.8" cy="71.1" r=".46"/>
<circle cx="54.6" cy="43.2" r=".46"/>
<circle cx="73.7" cy="27.9" r=".46"/>
<circle cx="40.6" cy="62.2" r=".46"/>
<circle cx="50.8" cy="34.3" r=".46"/>
<circle cx="71.1" cy="27.9" r=".46"/>
<circle cx="50.8" cy="109.2" r=".46"/>
<circle cx="54.6" cy="118.1" r=".46"/>
<circle cx="71.1" cy="64.8" r=".46"/>
<circle cx="73.7" cy="64.8" r=".46"/>
<circle cx="124.5" cy="62.2" r=".46"/>
<circle cx="71.1" cy="102.9" r=".46"/>
<circle cx="73.7" cy="102.9" r=".46"/>
<circle cx="50.8" cy="100.3" r=".46"/>
<circle cx="40.6" cy="100.3" r=".46"/>
<circle cx="54.6" cy="80" r=".46"/>
<circle cx="40.6" cy="139.7" r=".46"/>
<circle cx="71.1" cy="142.2" r=".46"/>
<circle cx="73.7" cy="142.2" r=".46"/>
<circle cx="50.8" cy="139.7" r=".46"/>
<circle cx="50.8" cy="148.6" r=".46"/>
<circle cx="154.9" cy="142.2" r=".46"/>
<circle cx="138.4" cy="80" r=".46"/>
<circle cx="138.4" cy="157.5" r=".46"/>
<circle cx="157.5" cy="102.9" r=".46"/>
<circle cx="132.1" cy="190.5" r=".46"/>
<circle cx="135.9" cy="193" r=".46"/>
<circle cx="139.7" cy="185.4" r=".46"/>
<circle cx="124.5" cy="139.7" r=".46"/>
<circle cx="134.6" cy="100.3" r=".46"/>
<circle cx="124.5" cy="100.3" r=".46"/>
<circle cx="134.6" cy="109.2" r=".46"/>
<circle cx="138.4" cy="118.1" r=".46"/>
<circle cx="134.6" cy="139.7" r=".46"/>
<circle cx="134.6" cy="148.6" r=".46"/>
<circle cx="154.9" cy="27.9" r=".46"/>
<circle cx="134.6" cy="34.3" r=".46"/>
<circle cx="138.4" cy="43.2" r=".46"/>
<circle cx="134.6" cy="62.2" r=".46"/>
<circle cx="134.6" cy="71.1" r=".46"/>
<circle cx="134.6" cy="25.4" r=".46"/>
<circle cx="124.5" cy="25.4" r=".46"/>
<circle cx="157.5" cy="27.9" r=".46"/>
<circle cx="157.5" cy="64.8" r=".46"/>
<circle cx="154.9" cy="64.8" r=".46"/>
<circle cx="154.9" cy="102.9" r=".46"/>
<circle cx="157.5" cy="142.2" r=".46"/>
</g>
<g font-size="2.8" fill="#840000">
<text x="178" y="190.9">Title:</text>
<text x="187.7" y="190.9">Signal</text>
<text x="199.3" y="190.9">Sense</text>
</g>
<g font-size="2.1" fill="#840000">
<text x="178" y="178">https://github.com/nic</text>
<text x="36.9" y="183.9">FLT</text>
<text x="111.9" y="183.9">FLT</text>
<text x="178" y="184">Sheet:</text>
<text x="178" y="181.2">Nic</text>
<text x="183.3" y="181.2">Marcondes</text>
<text x="186.2" y="184">/Sense/</text>
<text x="42.2" y="187.3">BP</text>
<text x="47.7" y="186.4" transform="rotate(-90 47.7 186.4)">MUX</text>
<text x="117.1" y="187.3">BP</text>
<text x="122.7" y="186.4" transform="rotate(-90 122.7 186.4)">MUX</text>
<text x="178" y="186.7">File:</text>
<text x="184.1" y="186.7">Sense.kicad_sch</text>
<text x="178" y="196.9">KiCad</text>
<text x="178" y="194.1">Size:</text>
<text x="184.7" y="194.1">A4</text>
<text x="185.7" y="196.9">E.D.A.</text>
<text x="193.3" y="196.9">9.0.0</text>
<text x="200" y="194.1">Date:</text>
<text x="207" y="194.1">2025-07-09</text>
<text x="263" y="194.3">Rev:</text>
<text x="263" y="196.9">Id:</text>
<text x="267.1" y="196.9">5/7</text>
<text x="269.4" y="194.3">42</text>
</g>
<g font-size="1.8" fill="#840000">
<text x="35" y="11.9">1</text>
<text x="85" y="11.9">2</text>
<text x="135" y="11.9">3</text>
<text x="185" y="11.9">4</text>
<text x="235" y="11.9">5</text>
<text x="285" y="11.9">6</text>
<text x="65.1" y="17.5">+3.3V</text>
<text x="148.9" y="17.5">+3.3V</text>
<text x="245.4" y="18.7">+3.3V</text>
<text x="18.3" y="26.4">SENSE V1</text>
<text x="76.7" y="28.9">SENSE V1</text>
<text x="87.4" y="28.9">OUT</text>
<text x="102.1" y="26.4">SENSE V5</text>
<text x="160.5" y="28.9">SENSE V5</text>
<text x="171.2" y="28.9">OUT</text>
<text x="234.8" y="25.1">SR Clock</text>
<text x="10.3" y="35.9">A</text>
<text x="234.9" y="30.2">SR Latch</text>
<text x="266.9" y="30.2">SR Data</text>
<text x="285.3" y="35.9">A</text>
<text x="229.6" y="40.3">SENSE V2</text>
<text x="229.6" y="37.8">SENSE V1</text>
<text x="240.3" y="40.3">OUT</text>
<text x="240.3" y="37.8">OUT</text>
<text x="33.3" y="44.1">+3.3V</text>
<text x="117.1" y="44.1">+3.3V</text>
<text x="185.7" y="42.9">+3.3V</text>
<text x="229.6" y="47.9">SENSE V5</text>
<text x="229.6" y="42.9">SENSE V3</text>
<text x="229.6" y="45.4">SENSE V4</text>
<text x="240.3" y="47.9">OUT</text>
<text x="240.3" y="42.9">OUT</text>
<text x="240.3" y="45.4">OUT</text>
<text x="229.6" y="53">SENSE V7</text>
<text x="229.6" y="50.5">SENSE V6</text>
<text x="240.3" y="53">OUT</text>
<text x="240.3" y="50.5">OUT</text>
<text x="65.1" y="54.3">+3.3V</text>
<text x="148.9" y="54.3">+3.3V</text>
<text x="229.6" y="55.6">SENSE V8</text>
<text x="240.3" y="55.6">OUT</text>
<text x="18.3" y="63.2">SENSE V2</text>
<text x="76.7" y="65.7">SENSE V2</text>
<text x="87.4" y="65.7">OUT</text>
<text x="102.1" y="63.2">SENSE V6</text>
<text x="160.5" y="65.7">SENSE V6</text>
<text x="171.2" y="65.7">OUT</text>
<text x="33.3" y="81">+3.3V</text>
<text x="117.1" y="81">+3.3V</text>
<text x="188.3" y="78.4">V1</text>
<text x="188.3" y="81">V2</text>
<text x="188.3" y="83.5">V3</text>
<text x="191.8" y="78.4">BF</text>
<text x="191.8" y="81">BF</text>
<text x="191.8" y="83.5">BF</text>
<text x="201.1" y="78.4">SENSE V1</text>
<text x="201.1" y="83.5">SENSE V3</text>
<text x="201.1" y="81">SENSE V2</text>
<text x="10.3" y="85.9">B</text>
<text x="188.3" y="88.6">V5</text>
<text x="188.3" y="86">V4</text>
<text x="191.8" y="88.6">BF</text>
<text x="191.8" y="86">BF</text>
<text x="201.1" y="86">SENSE V4</text>
<text x="201.1" y="88.6">SENSE V5</text>
<text x="285.3" y="85.9">B</text>
<text x="65.1" y="92.4">+3.3V</text>
<text x="148.9" y="92.4">+3.3V</text>
<text x="188.3" y="91.1">V6</text>
<text x="188.3" y="93.7">V7</text>
<text x="191.8" y="91.1">BF</text>
<text x="191.8" y="93.7">BF</text>
<text x="201.1" y="93.7">SENSE V7</text>
<text x="201.1" y="91.1">SENSE V6</text>
<text x="18.3" y="101.3">SENSE V3</text>
<text x="102.1" y="101.3">SENSE V7</text>
<text x="188.3" y="96.2">V8</text>
<text x="191.8" y="96.2">BF</text>
<text x="201.1" y="96.2">SENSE V8</text>
<text x="76.7" y="103.8">SENSE V3</text>
<text x="87.4" y="103.8">OUT</text>
<text x="160.5" y="103.8">SENSE V7</text>
<text x="171.2" y="103.8">OUT</text>
<text x="185.7" y="112.7">+3.3V</text>
<text x="33.3" y="119.1">+3.3V</text>
<text x="117.1" y="119.1">+3.3V</text>
<text x="65.1" y="131.8">+3.3V</text>
<text x="148.9" y="131.8">+3.3V</text>
<text x="192.8" y="128.9" transform="rotate(-90 192.8 128.9)">12</text>
<text x="10.3" y="135.9">C</text>
<text x="285.3" y="135.9">C</text>
<text x="18.3" y="140.7">SENSE V4</text>
<text x="76.7" y="143.2">SENSE V4</text>
<text x="87.4" y="143.2">OUT</text>
<text x="102.1" y="140.7">SENSE V8</text>
<text x="160.5" y="143.2">SENSE V8</text>
<text x="171.2" y="143.2">OUT</text>
<text x="33.3" y="158.4">+3.3V</text>
<text x="117.1" y="158.4">+3.3V</text>
<text x="38" y="171.1">5V</text>
<text x="112.9" y="171.1">5V</text>
<text x="58.6" y="176.2">VU-STROBE</text>
<text x="58.6" y="178.8">VU-RST</text>
<text x="133.5" y="176.2">VU-STROBE</text>
<text x="133.5" y="178.8">VU-RST</text>
<text x="10.3" y="185.9">D</text>
<text x="17" y="183.8">MX1</text>
<text x="22" y="183.8">R SENSE</text>
<text x="91.9" y="183.8">MX2</text>
<text x="97" y="183.8">R SENSE</text>
<text x="285.3" y="185.9">D</text>
<text x="22.6" y="191.5">VU-CLK</text>
<text x="71.6" y="186.4">VU1-OUT</text>
<text x="97.5" y="191.5">VU-CLK</text>
<text x="147.8" y="186.4">VU2-OUT</text>
<text x="35" y="199.9">1</text>
<text x="85" y="199.9">2</text>
<text x="135" y="199.9">3</text>
<text x="185" y="199.9">4</text>
<text x="235" y="199.9">5</text>
<text x="285" y="199.9">6</text>
</g>
<g font-size="1.8" fill="#0000c2">
<text x="13.7" y="15.4">VIDEO SENSE BIAS</text>
<text x="43.8" y="16.6">Hysteresis</text>
<text x="54.6" y="16.6">þÿ&quot;H</text>
<text x="127.1" y="16.6">Hysteresis</text>
<text x="138" y="16.6">þÿ&quot;H</text>
<text x="223.2" y="15.4">VIDEO SENSE SERIAL</text>
<text x="41.1" y="24.2">þÿ&quot;H</text>
<text x="43.8" y="24.2">10</text>
<text x="47.4" y="24.2">ms</text>
<text x="124.9" y="24.2">þÿ&quot;H</text>
<text x="127.6" y="24.2">10</text>
<text x="131.2" y="24.2">ms</text>
<text x="56.5" y="40.5" transform="rotate(-90 56.5 40.5)">50</text>
<text x="56.5" y="36.9" transform="rotate(-90 56.5 36.9)">mV</text>
<text x="140.3" y="40.5" transform="rotate(-90 140.3 40.5)">50</text>
<text x="140.3" y="36.9" transform="rotate(-90 140.3 36.9)">mV</text>
<text x="42.5" y="53.2">Hysteresis</text>
<text x="53.4" y="53.2">þÿ&quot;H</text>
<text x="127.6" y="53.4">Hysteresis</text>
<text x="138.5" y="53.4">þÿ&quot;H</text>
<text x="41.1" y="61.1">þÿ&quot;H</text>
<text x="43.8" y="61.1">10</text>
<text x="47.4" y="61.1">ms</text>
<text x="124.9" y="61.1">þÿ&quot;H</text>
<text x="127.6" y="61.1">10</text>
<text x="131.2" y="61.1">ms</text>
<text x="56.5" y="77.4" transform="rotate(-90 56.5 77.4)">50</text>
<text x="56.5" y="73.8" transform="rotate(-90 56.5 73.8)">mV</text>
<text x="140.3" y="77.4" transform="rotate(-90 140.3 77.4)">50</text>
<text x="140.3" y="73.8" transform="rotate(-90 140.3 73.8)">mV</text>
<text x="43" y="91">Hysteresis</text>
<text x="53.9" y="91">þÿ&quot;H</text>
<text x="127.4" y="91.3">Hysteresis</text>
<text x="138.2" y="91.3">þÿ&quot;H</text>
<text x="41.1" y="99.2">þÿ&quot;H</text>
<text x="43.8" y="99.2">10</text>
<text x="47.4" y="99.2">ms</text>
<text x="124.9" y="99.2">þÿ&quot;H</text>
<text x="127.6" y="99.2">10</text>
<text x="131.2" y="99.2">ms</text>
<text x="56.5" y="111.9" transform="rotate(-90 56.5 111.9)">mV</text>
<text x="140.3" y="111.9" transform="rotate(-90 140.3 111.9)">mV</text>
<text x="56.5" y="115.5" transform="rotate(-90 56.5 115.5)">50</text>
<text x="140.3" y="115.5" transform="rotate(-90 140.3 115.5)">50</text>
<text x="43" y="130.9">Hysteresis</text>
<text x="53.9" y="130.9">þÿ&quot;H</text>
<text x="126.8" y="130.9">Hysteresis</text>
<text x="137.7" y="130.9">þÿ&quot;H</text>
<text x="41.1" y="138.5">þÿ&quot;H</text>
<text x="43.8" y="138.5">10</text>
<text x="47.4" y="138.5">ms</text>
<text x="124.9" y="138.5">þÿ&quot;H</text>
<text x="127.6" y="138.5">10</text>
<text x="131.2" y="138.5">ms</text>
<text x="56.5" y="154.8" transform="rotate(-90 56.5 154.8)">50</text>
<text x="56.5" y="151.2" transform="rotate(-90 56.5 151.2)">mV</text>
<text x="140.3" y="154.8" transform="rotate(-90 140.3 154.8)">50</text>
<text x="140.3" y="151.2" transform="rotate(-90 140.3 151.2)">mV</text>
<text x="13.7" y="169">AUDIO SENSE</text>
</g>
<g font-size="1.8" fill="#006464">
<text x="257.4" y="17.4">U9</text>
<text x="29.8" y="20.7">D1</text>
<text x="30" y="23.2">1N4148</text>
<text x="53.9" y="18.9">R43</text>
<text x="54.1" y="21.2">1M</text>
<text x="76.2" y="23.7">10k</text>
<text x="76.2" y="21.2">R18</text>
<text x="113.6" y="20.7">D5</text>
<text x="113.8" y="23.2">1N4148</text>
<text x="137.7" y="18.9">R61</text>
<text x="137.9" y="21.2">1M</text>
<text x="160" y="23.7">10k</text>
<text x="160" y="21.2">R29</text>
<text x="257.4" y="19.9">4021</text>
<text x="34.6" y="29.8">R42</text>
<text x="57.3" y="26.3">+</text>
<text x="118.4" y="29.8">R53</text>
<text x="141.1" y="26.3">+</text>
<text x="248.2" y="25">CP</text>
<text x="256.1" y="25.9" transform="rotate(-90 256.1 25.9)">VDD</text>
<text x="259.6" y="25">Q5</text>
<text x="259.6" y="27.5">Q6</text>
<text x="34.3" y="32.4">1M</text>
<text x="45" y="30.1">C1</text>
<text x="45" y="32.4">10n</text>
<text x="60.7" y="34.4">U11A</text>
<text x="118.1" y="32.4">1M</text>
<text x="128.8" y="30.1">C5</text>
<text x="128.8" y="32.4">10n</text>
<text x="144.5" y="34.4">U13A</text>
<text x="248.2" y="30.1">PL</text>
<text x="248.2" y="32.6">DS</text>
<text x="259.6" y="30.1">Q7</text>
<text x="45" y="38.5">GND</text>
<text x="60.1" y="36.9">LM339</text>
<text x="128.8" y="38.5">GND</text>
<text x="143.9" y="36.9">LM339</text>
<text x="248.2" y="37.7">D0</text>
<text x="248.2" y="40.2">D1</text>
<text x="43.1" y="43">R17</text>
<text x="43.1" y="45.3">150k</text>
<text x="61.6" y="43">R41</text>
<text x="61.6" y="45.3">1M</text>
<text x="126.9" y="43">R25</text>
<text x="127" y="45.3">150k</text>
<text x="145.5" y="43">R57</text>
<text x="145.5" y="45.3">1M</text>
<text x="248.2" y="42.8">D2</text>
<text x="248.2" y="45.3">D3</text>
<text x="248.2" y="47.9">D4</text>
<text x="68.8" y="49.6">GND</text>
<text x="152.6" y="49.6">GND</text>
<text x="193.9" y="51.3" transform="rotate(-90 193.9 51.3)">V+</text>
<text x="194.3" y="51.7">U11E</text>
<text x="248.2" y="50.4">D5</text>
<text x="248.2" y="52.9">D6</text>
<text x="29.8" y="57.5">D2</text>
<text x="54.4" y="55.7">R46</text>
<text x="54.6" y="57.8">1M</text>
<text x="76.2" y="58">R20</text>
<text x="113.6" y="57.5">D6</text>
<text x="138.2" y="55.7">R62</text>
<text x="138.4" y="57.8">1M</text>
<text x="160" y="58">R30</text>
<text x="193.9" y="55.8" transform="rotate(-90 193.9 55.8)">V-</text>
<text x="194.3" y="54.2">LM339</text>
<text x="248.2" y="55.5">D7</text>
<text x="256.1" y="56.6" transform="rotate(-90 256.1 56.6)">VSS</text>
<text x="30" y="60">1N4148</text>
<text x="57.3" y="63.1">+</text>
<text x="76.2" y="60.6">10k</text>
<text x="113.8" y="60">1N4148</text>
<text x="141.1" y="63.1">+</text>
<text x="160" y="60.6">10k</text>
<text x="192" y="63.6">GND</text>
<text x="253.2" y="65.6">GND</text>
<text x="34.3" y="69.2">1M</text>
<text x="34.6" y="66.6">R44</text>
<text x="45" y="66.9">C2</text>
<text x="45" y="69.2">10n</text>
<text x="60.4" y="70.2">U11B</text>
<text x="118.1" y="69.2">1M</text>
<text x="118.4" y="66.6">R54</text>
<text x="128.8" y="66.9">C6</text>
<text x="128.8" y="69.2">10n</text>
<text x="144.2" y="70.2">U13B</text>
<text x="45" y="75.3">GND</text>
<text x="59.8" y="72.7">LM339</text>
<text x="128.8" y="75.3">GND</text>
<text x="143.7" y="72.7">LM339</text>
<text x="42.6" y="82.1">150k</text>
<text x="42.8" y="79.9">R19</text>
<text x="61.9" y="82.1">1M</text>
<text x="62.1" y="79.9">R45</text>
<text x="126.4" y="82.1">150k</text>
<text x="126.7" y="79.9">R26</text>
<text x="145.7" y="82.1">1M</text>
<text x="146" y="79.9">R58</text>
<text x="71.4" y="86.5">GND</text>
<text x="155.2" y="86.5">GND</text>
<text x="29.8" y="95.6">D3</text>
<text x="54.1" y="95.9">1M</text>
<text x="54.1" y="93.6">R49</text>
<text x="113.6" y="95.6">D7</text>
<text x="137.9" y="95.9">1M</text>
<text x="137.9" y="93.6">R63</text>
<text x="30" y="98.1">1N4148</text>
<text x="57.3" y="101.2">+</text>
<text x="76.2" y="98.7">10k</text>
<text x="76.2" y="96.1">R22</text>
<text x="113.8" y="98.1">1N4148</text>
<text x="141.1" y="101.2">+</text>
<text x="160" y="98.7">10k</text>
<text x="160" y="96.1">R31</text>
<text x="34.3" y="107.3">1M</text>
<text x="34.6" y="104.7">R47</text>
<text x="45" y="105">C3</text>
<text x="45" y="107.3">10n</text>
<text x="118.1" y="107.3">1M</text>
<text x="118.4" y="104.7">R55</text>
<text x="128.8" y="105">C7</text>
<text x="128.8" y="107.3">10n</text>
<text x="45" y="113.4">GND</text>
<text x="61.1" y="110.6">LM339</text>
<text x="61.7" y="108.1">U11C</text>
<text x="128.8" y="113.4">GND</text>
<text x="144.9" y="110.6">LM339</text>
<text x="145.5" y="108.1">U13C</text>
<text x="42.4" y="120">150k</text>
<text x="42.6" y="118">R21</text>
<text x="61.9" y="118">R48</text>
<text x="126.2" y="120">150k</text>
<text x="126.4" y="118">R27</text>
<text x="145.7" y="118">R59</text>
<text x="61.9" y="120.2">1M</text>
<text x="73.9" y="124.6">GND</text>
<text x="145.7" y="120.2">1M</text>
<text x="157.7" y="124.6">GND</text>
<text x="193.9" y="125.6" transform="rotate(-90 193.9 125.6)">V-</text>
<text x="193.9" y="121.1" transform="rotate(-90 193.9 121.1)">V+</text>
<text x="194.3" y="121.5">U13E</text>
<text x="194.3" y="124.1">LM339</text>
<text x="29.8" y="135">D4</text>
<text x="30" y="137.5">1N4148</text>
<text x="54.1" y="135.2">1M</text>
<text x="54.1" y="133.2">R52</text>
<text x="76.2" y="135.5">R24</text>
<text x="113.6" y="135">D8</text>
<text x="113.8" y="137.5">1N4148</text>
<text x="137.9" y="135.2">1M</text>
<text x="137.9" y="133.2">R64</text>
<text x="160" y="135.5">R32</text>
<text x="192" y="133.5">GND</text>
<text x="57.3" y="140.6">+</text>
<text x="76.2" y="138">10k</text>
<text x="141.1" y="140.6">+</text>
<text x="160" y="138">10k</text>
<text x="34.3" y="146.7">1M</text>
<text x="34.6" y="144.1">R50</text>
<text x="45" y="144.4">C4</text>
<text x="45" y="146.7">10n</text>
<text x="61.1" y="147.9">U11D</text>
<text x="118.1" y="146.7">1M</text>
<text x="118.4" y="144.1">R56</text>
<text x="128.8" y="144.4">C8</text>
<text x="128.8" y="146.7">10n</text>
<text x="145" y="147.9">U13D</text>
<text x="45" y="152.8">GND</text>
<text x="60.6" y="150.5">LM339</text>
<text x="128.8" y="152.8">GND</text>
<text x="144.4" y="150.5">LM339</text>
<text x="42.8" y="157.3">R23</text>
<text x="42.9" y="159.6">150k</text>
<text x="61.9" y="157.3">R51</text>
<text x="61.9" y="159.6">1M</text>
<text x="126.7" y="157.3">R28</text>
<text x="126.7" y="159.6">150k</text>
<text x="145.7" y="157.3">R60</text>
<text x="145.7" y="159.6">1M</text>
<text x="73.9" y="163.9">GND</text>
<text x="157.7" y="163.9">GND</text>
<text x="46.6" y="168.5">U10</text>
<text x="46.6" y="171">MSGEQ7</text>
<text x="121.5" y="168.5">U21</text>
<text x="121.5" y="171">MSGEQ7</text>
<text x="45.3" y="177.1" transform="rotate(-90 45.3 177.1)">VDD</text>
<text x="46.7" y="176.1">STROBE</text>
<text x="48.2" y="178.7">RESET</text>
<text x="120.2" y="177.1" transform="rotate(-90 120.2 177.1)">VDD</text>
<text x="121.6" y="176.1">STROBE</text>
<text x="123.1" y="178.7">RESET</text>
<text x="34.8" y="183.7">IN</text>
<text x="59" y="182.2">R92</text>
<text x="59.1" y="184">10k</text>
<text x="109.7" y="183.7">IN</text>
<text x="133.9" y="182.2">R93</text>
<text x="134.1" y="184">10k</text>
<text x="34.8" y="191.4">CKIN</text>
<text x="50" y="191.4">GND</text>
<text x="50.3" y="186.3">OUT</text>
<text x="67.3" y="191.4">10k</text>
<text x="67.3" y="188.8">R91</text>
<text x="109.7" y="191.4">CKIN</text>
<text x="125" y="191.4">GND</text>
<text x="125.2" y="186.3">OUT</text>
<text x="142.2" y="191.4">10k</text>
<text x="142.2" y="188.8">R94</text>
<text x="45.3" y="192.5" transform="rotate(-90 45.3 192.5)">VSS</text>
<text x="58.9" y="197.5">GND</text>
<text x="120.2" y="192.5" transform="rotate(-90 120.2 192.5)">VSS</text>
<text x="133.9" y="198">GND</text>
</g>
<g font-size="1.8" fill="#a90000">
<text x="245.1" y="23.9">10</text>
<text x="255" y="21.6" transform="rotate(-90 255 21.6)">16</text>
<text x="263.5" y="23.9">2</text>
<text x="55.2" y="25.1">5</text>
<text x="67.9" y="27.7">2</text>
<text x="139" y="25.1">5</text>
<text x="151.7" y="27.7">2</text>
<text x="245.7" y="29">9</text>
<text x="262.8" y="26.4">12</text>
<text x="263.5" y="29">3</text>
<text x="55.2" y="30.2">4</text>
<text x="139" y="30.2">4</text>
<text x="245.1" y="31.5">11</text>
<text x="245.7" y="36.6">7</text>
<text x="245.7" y="39.1">6</text>
<text x="245.7" y="41.7">5</text>
<text x="192.8" y="47.1" transform="rotate(-90 192.8 47.1)">3</text>
<text x="245.1" y="46.7">13</text>
<text x="245.7" y="44.2">4</text>
<text x="245.1" y="49.3">14</text>
<text x="245.1" y="51.8">15</text>
<text x="192.8" y="59.1" transform="rotate(-90 192.8 59.1)">12</text>
<text x="245.7" y="54.4">1</text>
<text x="255" y="59.1" transform="rotate(-90 255 59.1)">8</text>
<text x="55.2" y="62">7</text>
<text x="67.9" y="64.5">1</text>
<text x="139" y="62">7</text>
<text x="151.7" y="64.5">1</text>
<text x="55.2" y="67.1">6</text>
<text x="139" y="67.1">6</text>
<text x="54.6" y="100.1">11</text>
<text x="138.4" y="100.1">11</text>
<text x="54.6" y="105.2">10</text>
<text x="67.3" y="102.6">13</text>
<text x="138.4" y="105.2">10</text>
<text x="151.1" y="102.6">13</text>
<text x="192.8" y="116.9" transform="rotate(-90 192.8 116.9)">3</text>
<text x="55.2" y="139.4">9</text>
<text x="67.3" y="142">14</text>
<text x="139" y="139.4">9</text>
<text x="151.1" y="142">14</text>
<text x="55.2" y="144.5">8</text>
<text x="139" y="144.5">8</text>
<text x="44.2" y="172.2" transform="rotate(-90 44.2 172.2)">1</text>
<text x="119.1" y="172.2" transform="rotate(-90 119.1 172.2)">1</text>
<text x="55.2" y="175">4</text>
<text x="55.2" y="177.5">7</text>
<text x="130.1" y="175">4</text>
<text x="130.1" y="177.5">7</text>
<text x="32.3" y="182.6">5</text>
<text x="55.2" y="185.2">3</text>
<text x="107.2" y="182.6">5</text>
<text x="130.1" y="185.2">3</text>
<text x="32.3" y="190.2">8</text>
<text x="55.2" y="190.2">6</text>
<text x="107.2" y="190.2">8</text>
<text x="130.1" y="190.2">6</text>
<text x="44.2" y="195" transform="rotate(-90 44.2 195)">2</text>
<text x="119.1" y="195" transform="rotate(-90 119.1 195)">2</text>
</g>
</svg>
